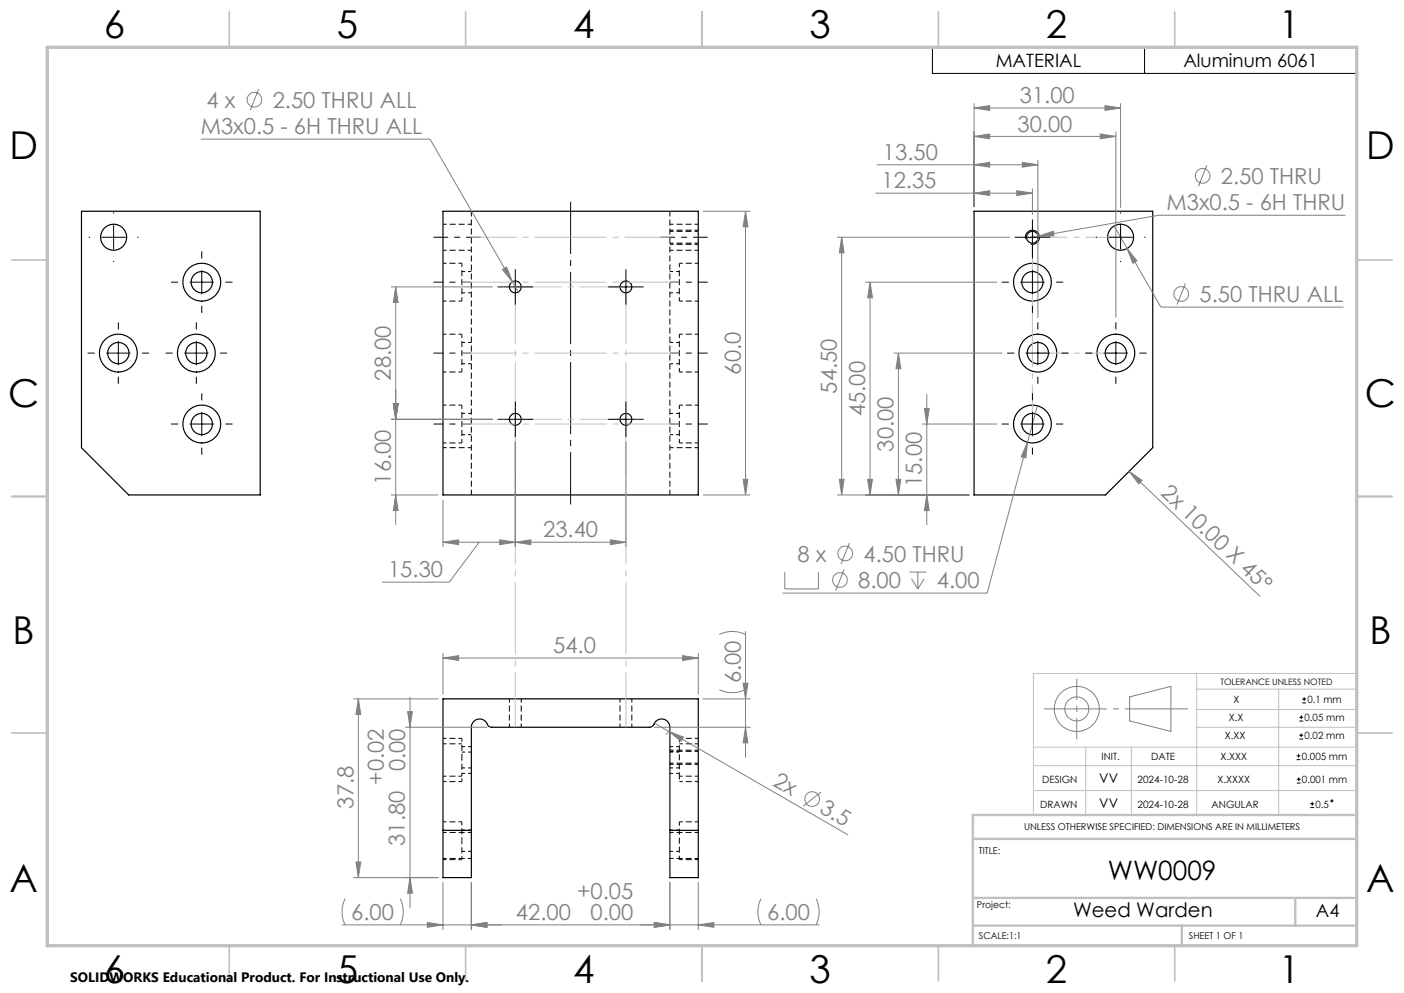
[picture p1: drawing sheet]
<svg xmlns="http://www.w3.org/2000/svg" width="297mm" height="210mm" viewBox="0 0 297 210" stroke-linecap="round" stroke-linejoin="round" font-family="sans-serif">
<g fill="none" stroke="#000" stroke-width=".21" stroke-dasharray="1.3 .6" stroke-dashoffset=".5" stroke-linecap="butt">
<path d="M93.7 52.9h6M97.7 55.7h-4M99.7 47.4h-6M141.7 51.4h6M141.7 52.9h6M147.7 55.7h-4M147.7 48.9h-6M147.7 47.4h-6M147.7 51.7h-6M147.7 48.7h-6M93.7 63.7h4M93.7 78.7h4"/>
<path d="M97.7 70.7h-4M143.7 63.7h4M143.7 78.7h4M147.7 70.7h-4M93.7 93.7h4M97.7 85.7h-4M99.7 94.7h-6M143.7 93.7h4M147.7 94.7h-6M147.7 85.7h-4M97.7 156.1h-4M97.7 157.3h-4"/>
<path d="M107.8 147.8v6M110.3 153.8v-6M131.2 147.8v6M133.7 153.8v-6M147.7 156.1h-4M147.7 157.3h-4M147.7 158.9h-6M147.7 158.6h-6M93.7 164.1h4M93.7 165.3h4M97.7 160.1v-4M97.7 164.1v-4"/>
<path d="M97.7 177.8v-4M97.7 173.8h-4M99.7 176h-6M141.7 161.4h6M143.7 164.1h4M143.7 165.3h4M147.7 173.8h-4M147.7 176h-6M147.7 161.6h-6M93.7 181.8h4M93.7 181.5h6M97.7 181.8v-4"/>
<path d="M141.7 181.5h6M143.7 181.8h4"/>
</g>
<path d="M143.7 55.7v8M97.7 63.7v-8M97.7 78.7v-8M143.7 70.7v8M97.7 93.7v-8M143.7 85.7v8M143.7 156.1v8M143.7 173.8v8" fill="none" stroke="#000" stroke-width=".21" stroke-dasharray="1.3 .6" stroke-dashoffset=".4" stroke-linecap="butt"/>
<g fill="none" stroke="#000" stroke-width=".21" stroke-dasharray="1.3 .6" stroke-dashoffset=".6" stroke-linecap="butt">
<path d="M99.7 57.4h-2M143.7 57.4h-2M97.7 61.9h2M97.7 76.9h2M99.7 72.4h-2M141.7 61.9h2M141.7 76.9h2M143.7 72.4h-2M97.7 91.9h2M99.7 87.4h-2M141.7 91.9h2M143.7 87.4h-2"/>
<path d="M99.7 157.9h-2M99.7 159h-2M143.7 157.9h-2M143.7 159h-2M97.7 165.3v-1.2M97.7 162.4h2M97.7 163.5h2M99.7 175.5h-2M141.7 162.4h2M141.7 163.5h2M143.7 164.1v1.2M143.7 175.5h-2"/>
<path d="M97.7 180h2M141.7 180h2"/>
</g>
<g fill="none" stroke="#000" stroke-width=".25">
<path d="M17.2 44.7h37.8v60h-27.8l-10-10zM93.7 44.7h54v60h-54zM206 44.7h37.8v50l-10 10h-27.8zM93.7 147.8h54v37.8h-6v-31.8a1.79 1.79 0 0 0-1.6-1.7 1.79 1.79 0 0 0-1.9 1.3l-.8 .4h-33.4a1.16 1.16 0 0 1-1.1-.9 1.75 1.75 0 0 0-1.9-.8 1.75 1.75 0 0 0-1.3 1.7v31.8h-6zM93.7 175.6h6M141.7 175.6h6"/>
<circle cx="24" cy="50.2" r="2.75"/>
<circle cx="42.7" cy="59.7" r="2.25"/>
<circle cx="42.7" cy="59.7" r="4"/>
<circle cx="218.4" cy="59.7" r="2.25"/>
<circle cx="218.4" cy="59.7" r="4"/>
<circle cx="218.4" cy="50.2" r="1.25"/>
<circle cx="237" cy="50.2" r="2.75"/>
<circle cx="25" cy="74.7" r="4"/>
<circle cx="25" cy="74.7" r="2.25"/>
<circle cx="41.5" cy="74.7" r="2.25"/>
<circle cx="41.5" cy="74.7" r="4"/>
<circle cx="109" cy="60.7" r="1.25"/>
<circle cx="132.4" cy="60.7" r="1.25"/>
<circle cx="219.5" cy="74.7" r="2.25"/>
<circle cx="219.5" cy="74.7" r="4"/>
<circle cx="236" cy="74.7" r="2.25"/>
<circle cx="236" cy="74.7" r="4"/>
<circle cx="42.7" cy="89.7" r="2.25"/>
<circle cx="42.7" cy="89.7" r="4"/>
<circle cx="109" cy="88.7" r="1.25"/>
<circle cx="132.4" cy="88.7" r="1.25"/>
<circle cx="218.4" cy="89.7" r="4"/>
<circle cx="218.4" cy="89.7" r="2.25"/>
</g>
<path d="M99.7 44.7v60M141.7 44.7v60" fill="none" stroke="#000" stroke-width=".21" stroke-dasharray="1.3 .6" stroke-dashoffset=".2" stroke-linecap="butt"/>
<g fill="none" stroke="#808080" stroke-width=".21">
<path d="M54.7 18.9l-1.8 4.4M42.5 29.4h48.5l18.6 32.4M185.5 34.8h34M206 34.8l3.4-.5v1.1zM206 28.8l3.4-.5v1.1zM206 22.8l3.4-.5v1.1zM206 21.8v21.9M206 28.8h30M206 22.8h31M216.2 34.3l3.3 .5-3.3 .6zM218.4 39.8v5.6M219.5 33.8v33.4"/>
<path d="M232.7 28.3l3.3 .5-3.3 .6zM233.7 22.3l3.3 .5-3.3 .6zM236 27.8v39.4M237 21.8v22.1M255.3 35l-1.8 4.4M106.3 57l.9-.5 1.2 3.1zM148.7 44.7h10M157.7 44.7l.5 3.3h-1zM157.7 44.7v60M177 50.2h36.6M178 50.2l.6 3.3h-1.1zM178 50.2v54.5"/>
<path d="M183 59.7h27.9M184 59.7l.6 3.3h-1.1zM184 59.7v45M185.2 40.8h33.2M206 40.8l3.4-.5v1.1zM215.1 40.3l3.3 .5-3.3 .6zM219.6 50l3.2-1.1 .2 1zM235.7 47.8l9.9 17.1h38.6M238.4 52.6l2.1 2.6-.9 .5zM250.8 59.9l-1.8 4.5M284.6 45.5h-39.4l-28 4.9M82.7 60.7h21.6"/>
<path d="M83.7 60.7l.5 3.3h-1zM83.7 60.7v50.3M189 74.7h23M190 74.7l.6 3.3h-1.1zM190 74.7v30M82.7 88.7h21.6M83.2 85.4h1l-.5 3.3zM109 93.4v22.3M132.4 93.4v22.3M195 89.7h15.9M195.5 86.4h1.1l-.6 3.3zM196 83.3v27.7"/>
<path d="M217.4 93.5l-.4 3.4-1-.3zM217.4 93.5l-8.6 31.9h-43.3M219.4 85.8l-2 7.7M238.8 99.7l2.8 1.9-.7 .7zM238.8 99.7l27.7 26.4M82.7 104.7h10M83.7 104.7l.5 3.3h-1zM93.7 114.7l3.3-.5v1zM93.7 105.7v10M93.7 114.7h38.7M101.4 114.7l-6.4 8.4h-14.2M105.7 114.2l3.3 .5-3.3 .5z"/>
<path d="M109 114.7l3.3-.5v1zM129.1 114.2l3.3 .5-3.3 .5zM148.7 104.7h10M157.2 101.4h1l-.5 3.3zM177 104.7h28M177.5 101.4h1.1l-.6 3.3zM179.7 114.8l-1.8 4.5M183.5 101.4h1.1l-.6 3.3zM189.5 101.4h1.1l-.6 3.3zM196 104.7l.6 3.3h-1.1zM93.7 139.2l3.3-.5v1zM93.7 138.2v8.6"/>
<path d="M93.7 139.2h54M144.4 138.7l3.3 .5-3.3 .5zM147.7 138.2v8.6M152.2 134.2a6.2 6.2 0 0 1 5.5 0M157.7 133.5v26.6M166 121v3.5h7.1v-3.5M178.6 120.4l-1.8 4.5M192.4 121h3.5M192.8 122.4l1.4 2.1M194.2 121v3.5M195.5 122.4l-1.3 2.1M74.8 147.8h17.9"/>
<path d="M75.8 147.8l.5 3.3h-1zM75.8 147.8v37.8M85.7 153.8h17.3M86.2 150.5h1l-.5 3.3zM86.7 147.4v44.5M138.4 153.8h20.3M138.4 152.9l41 23.6M141.5 154.7l3.1 1.2-.5 .9zM141.5 154.7l-.7 .6M148.7 147.8h10M152.2 145.8a6.2 6.2 0 0 0 5.5 0M157.2 144.5h1l-.5 3.3z"/>
<path d="M157.7 153.8l.5 3.3h-1zM239 147.4l8.7-2.2v9.5l-8.7-2.2zM173.7 167.5l-3.8 3M72.4 195.6h100.9M73 190a6.2 6.2 0 0 0 0 5.6M74.8 185.6h17.9M75.3 182.3h1l-.5 3.3zM84.6 190a6.2 6.2 0 0 1 0 5.6M86.7 185.6l.5 3.3h-1zM90.4 195.1l3.3 .5-3.3 .5zM93.7 186.6v10M99.7 195.6l3.3-.5v1z"/>
<path d="M99.7 186.6v10M138.4 195.1l3.3 .5-3.3 .5zM141.7 186.6v10M147.7 195.6l3.3-.5v1zM147.7 186.6v10M161 190a6.2 6.2 0 0 0 0 5.6M172.6 190a6.2 6.2 0 0 1 0 5.6"/>
<circle cx="53.8" cy="21.1" r="1.56"/>
<circle cx="254.4" cy="37.2" r="1.56"/>
<circle cx="249.9" cy="62.2" r="1.56"/>
<circle cx="178.8" cy="117" r="1.56"/>
<circle cx="177.7" cy="122.7" r="1.56"/>
<circle cx="227.8" cy="149.9" r="2.54"/>
<circle cx="227.8" cy="149.9" r="4.8"/>
<circle cx="171.8" cy="169" r="1.56"/>
</g>
<g fill="none" stroke="#000" stroke-width=".21">
<path d="M197.2 10h89.8v5.5h-89.8zM242.1 10v5.5M21.5 50.2h5M24 47.7v5M40.2 59.7h5M42.7 57.2v5M109 58.2v5M132.4 58.2v5M215.9 59.7h5M215.9 50.2h5M217 50.6a1.5 1.5 0 0 1 1.3-1.9 1.5 1.5 0 0 1 1.6 1.6 1.5 1.5 0 0 1-1.9 1.3M218.4 47.7v5"/>
<path d="M218.4 57.2v5M234.5 50.2h5M237 47.7v5M22.5 74.7h5M25 72.2v5M39 74.7h5M41.5 72.2v5M106.5 60.7h5M129.9 60.7h5M217 74.7h5M219.5 72.2v5M233.5 74.7h5"/>
<path d="M236 72.2v5M40.2 89.7h5M42.7 87.2v5M106.5 88.7h5M109 86.2v5M129.9 88.7h5M132.4 86.2v5M215.9 89.7h5M218.4 87.2v5M274.3 159.8h.8M274.7 159.4v.8M274.9 156.3h.8"/>
<path d="M274.9 155.5h.8M274.9 152.5h.8M274.9 151.7h.8M275.3 155.1v.8M275.3 151.3v.8M275.5 148.7h.8M275.5 147.8h.8M275.9 147.4v.9M274.3 160.6h.8M274.3 165.6h.8M274.3 164.8h.8M274.7 164.4v.8"/>
<path d="M277.2 170.8h.8M277.2 170h.8M277.6 169.6v.8"/>
<circle cx="281.7" cy="169.4" r=".2"/>
</g>
<path d="M91.7 50.2h10M139.7 50.2h10" fill="none" stroke="#000" stroke-width=".21" stroke-dasharray="15.2 1.3 1.3 1.3" stroke-dashoffset="12.1" stroke-linecap="butt"/>
<path d="M91.7 59.7h8M141.7 59.7h8M91.7 74.7h8M141.7 74.7h8M91.7 89.7h8M149.7 89.7h-8" fill="none" stroke="#000" stroke-width=".21" stroke-dasharray="15.2 1.3 1.3 1.3" stroke-dashoffset="13.1" stroke-linecap="butt"/>
<path d="M120.7 106.7v-64" fill="none" stroke="#000" stroke-width=".21" stroke-dasharray="15.2 1.3 1.3 1.3" stroke-dashoffset="4.2" stroke-linecap="butt"/>
<g fill="none" stroke="#000" stroke-width=".21" stroke-dasharray="15.2 1.3 1.3 1.3" stroke-linecap="butt">
<path d="M19 50.2h-.2M24 45.2v-.3M24 55.2v.2M29 50.2h.3M37.7 59.7h-1.5M42.7 54.7v-1.5M47.7 59.7h1.5M109 58.2v-1.3M132.4 58.2v-1.3M213.4 59.7h-1.5M215.9 50.2h-1.3M218.4 54.7v-1.5"/>
<path d="M218.4 47.7v-1.3M218.4 52.7v1.2M220.9 50.2h1.2M223.4 59.7h1.5M232 50.2h-.2M237 45.2v-.3M237 55.2v.2M242 50.2h.3M20 74.7h-1.5M25 69.7v-1.5M25 79.7v1.5M30 74.7h1.5"/>
<path d="M36.5 74.7h-1.5M41.5 69.7v-1.5M41.5 79.7v1.5M42.7 64.7v1.5M46.5 74.7h1.5M106.5 60.7h-1.2M109 63.2v1.2M111.5 60.7h1.3M129.9 60.7h-1.2M132.4 63.2v1.2M134.9 60.7h1.3M214.5 74.7h-1.5"/>
<path d="M218.4 64.7v1.5M219.5 69.7v-1.5M219.5 79.7v1.5M224.5 74.7h1.5M231 74.7h-1.5M236 69.7v-1.5M236 79.7v1.5M241 74.7h1.5M37.7 89.7h-1.5M42.7 84.7v-1.5M42.7 94.7v1.5M47.7 89.7h1.5"/>
<path d="M106.5 88.7h-1.2M109 86.2v-1.3M109 91.2v1.2M111.5 88.7h1.3M129.9 88.7h-1.2M132.4 86.2v-1.3M132.4 91.2v1.2M134.9 88.7h1.3M213.4 89.7h-1.5M218.4 84.7v-1.5M218.4 94.7v1.5M223.4 89.7h1.5"/>
</g>
<path d="M220.8 149.9h30.5" fill="none" stroke="#808080" stroke-width=".21" stroke-dasharray="15.2 1.3 1.3 1.3" stroke-dashoffset="1.9" stroke-linecap="butt"/>
<path d="M227.8 143.5v12.9" fill="none" stroke="#808080" stroke-width=".21" stroke-dasharray="15.2 1.3 1.3 1.3" stroke-dashoffset="10.7" stroke-linecap="butt"/>
<path d="M109 60.7h23.4M132.4 88.7h-23.4" fill="none" stroke="#c0c0c0" stroke-width=".21" stroke-dasharray="15.2 1.3 1.3 1.3" stroke-dashoffset="5.4" stroke-linecap="butt"/>
<path d="M132.4 60.7v28M109 88.7v-28" fill="none" stroke="#c0c0c0" stroke-width=".21" stroke-dasharray="15.2 1.3 1.3 1.3" stroke-dashoffset="3.1" stroke-linecap="butt"/>
<path d="M109 88.7v65.1M132.4 88.7v65.1" fill="none" stroke="#c0c0c0" stroke-width=".21" stroke-dasharray="15.2 1.3 1.3 1.3" stroke-dashoffset="3.6" stroke-linecap="butt"/>
<path d="M97.7 59.7h46M97.7 74.7h46M97.7 89.7h46" fill="none" stroke="#c0c0c0" stroke-width=".21" stroke-dasharray="15.2 1.3 1.3 1.3" stroke-dashoffset="3.7" stroke-linecap="butt"/>
<path d="M99.7 50.2h42" fill="none" stroke="#c0c0c0" stroke-width=".21" stroke-dasharray="15.2 1.3 1.3 1.3" stroke-dashoffset="5.7" stroke-linecap="butt"/>
<path d="M218.4 50.2h18.6" fill="none" stroke="#c0c0c0" stroke-width=".21" stroke-dasharray="15.2 1.3 1.3 1.3" stroke-dashoffset="7.8" stroke-linecap="butt"/>
<path d="M219.5 74.7h16.5" fill="none" stroke="#c0c0c0" stroke-width=".21" stroke-dasharray="15.2 1.3 1.3 1.3" stroke-dashoffset="8.9" stroke-linecap="butt"/>
<path d="M218.4 89.7v-39.5" fill="none" stroke="#c0c0c0" stroke-width=".21" stroke-dasharray="15.2 1.3 1.3 1.3" stroke-dashoffset="6.9" stroke-linecap="butt"/>
<path d="M218.6 158h68.4M229.7 158v14.4M239.3 158v14.4M253.1 145.7h33.9M253.1 150h33.9M253.1 153.8h33.9M253.1 142.4v30M270.5 145.7v26.7M287 142.4h-68.4v30M218.6 161.9h68.4M218.6 167.2h68.4" fill="none" stroke="#c0c0c0" stroke-width=".21"/>
<g fill="none" stroke="#c0c0c0" stroke-width=".35">
<path d="M48.5 2.5v7.5M98.5 2.5v7.5M148.5 2.5v7.5M198.5 2.5v7.5M248.5 2.5v7.5M2.5 55h7.5M287 55h7.5M2.5 105h7.5M287 105h7.5M2.5 155h7.5M287 155h7.5M48.5 200v7.5"/>
<path d="M98.5 200v7.5M148.5 200v7.5M198.5 200v7.5M248.5 200v7.5"/>
</g>
<path d="M205.8 177.4h81.2M287 172.4h-81.2v27.6M205.8 195.8h81.2M205.8 189.9h81.2M250 195.8v4.2M274 190.2v5.6" fill="none" stroke="#c0c0c0" stroke-width=".5"/>
<path d="M10 10h277v190h-277z" fill="none" stroke="#c0c0c0" stroke-width=".7"/>
<g fill="#808080">
<path d="M141.5 154.7l3.1 1.2-.5 .9z"/>
<path d="M238.8 99.7l2.8 1.9-.7 .7z"/>
<path d="M99.7 195.6l3.3-.5v1zM90.4 195.1l3.3 .5-3.3 .5z"/>
<path d="M147.7 195.6l3.3-.5v1zM138.4 195.1l3.3 .5-3.3 .5z"/>
<path d="M99.7 195.6l3.3-.5v1zM138.4 195.1l3.3 .5-3.3 .5z"/>
<path d="M157.7 153.8l.5 3.3h-1zM157.2 144.5h1l-.5 3.3z"/>
<path d="M86.7 185.6l.5 3.3h-1zM86.2 150.5h1l-.5 3.3z"/>
<path d="M75.8 147.8l.5 3.3h-1zM75.3 182.3h1l-.5 3.3z"/>
<path d="M93.7 139.2l3.3-.5v1zM144.4 138.7l3.3 .5-3.3 .5z"/>
<path d="M93.7 114.7l3.3-.5v1zM105.7 114.2l3.3 .5-3.3 .5zM109 114.7l3.3-.5v1zM129.1 114.2l3.3 .5-3.3 .5zM106.3 57l2.1 2.6-1.2-3.1zM217.4 93.5l-1.4 3.1 1 .3zM238.4 52.6l1.2 3.1 .9-.5zM219.6 50l3.4-.1-.2-1z"/>
<path d="M206 40.8l3.4-.5v1.1zM215.1 40.3l3.3 .5-3.3 .6zM206 34.8l3.4-.5v1.1zM216.2 34.3l3.3 .5-3.3 .6zM206 28.8l3.4-.5v1.1zM232.7 28.3l3.3 .5-3.3 .6zM206 22.8l3.4-.5v1.1zM233.7 22.3l3.3 .5-3.3 .6z"/>
<path d="M157.2 101.4h1l-.5 3.3zM157.7 44.7l.5 3.3h-1zM83.7 104.7l.5 3.3h-1zM83.2 85.4h1l-.5 3.3zM83.2 85.4h1l-.5 3.3zM83.7 60.7l.5 3.3h-1z"/>
<path d="M196 104.7l.6 3.3h-1.1zM195.5 86.4h1.1l-.6 3.3zM189.5 101.4h1.1l-.6 3.3zM190 74.7l.6 3.3h-1.1zM183.5 101.4h1.1l-.6 3.3zM184 59.7l.6 3.3h-1.1zM177.5 101.4h1.1l-.6 3.3zM178 50.2l.6 3.3h-1.1z"/>
</g>
<g font-size="8.1">
<text x="22" y="8">6</text>
<text x="71.2" y="8">5</text>
<text x="121.2" y="8">4</text>
<text x="171.2" y="8">3</text>
<text x="221.2" y="8">2</text>
<text x="270.5" y="8">1</text>
<text x="2" y="33.6">D</text>
<text x="289" y="33.6">D</text>
<text x="1.7" y="86.1">C</text>
<text x="288.7" y="86.1">C</text>
<text x="2.7" y="136.1">B</text>
<text x="289.7" y="136.1">B</text>
<text x="2" y="188.6">A</text>
<text x="289" y="188.6">A</text>
<text x="22" y="208">6</text>
<text x="71.2" y="208">5</text>
<text x="121.2" y="208">4</text>
<text x="171.2" y="208">3</text>
<text x="221.2" y="208">2</text>
<text x="270.5" y="208">1</text>
</g>
<text font-size="5.6" x="234.3" y="186">WW0009</text>
<g font-size="4.7" fill="#808080">
<text x="43.7" y="22.8">4 x</text>
<text x="57.7" y="22.8">2.50 THRU ALL</text>
<text x="215.7" y="21.8">31.00</text>
<text x="42.5" y="28.4">M3x0.5 - 6H THRU ALL</text>
<text x="215.2" y="27.8">30.00</text>
<text x="186.8" y="33.8">13.50</text>
<text x="186.5" y="39.8">12.35</text>
<text x="258.3" y="38.9">2.50 THRU</text>
<text x="246.8" y="44.5">M3x0.5 - 6H THRU</text>
<text x="253.7" y="63.9">5.50 THRU ALL</text>
<text x="82.7" y="80.5" transform="rotate(-90 82.7 80.5)">28.00</text>
<text x="156.7" y="79.2" transform="rotate(-90 156.7 79.2)">60.0</text>
<text x="177" y="83.2" transform="rotate(-90 177 83.2)">54.50</text>
<text x="183" y="88" transform="rotate(-90 183 88)">45.00</text>
<text x="189" y="95.5" transform="rotate(-90 189 95.5)">30.00</text>
<text x="82.7" y="102.5" transform="rotate(-90 82.7 102.5)">16.00</text>
<text x="195" y="103" transform="rotate(-90 195 103)">15.00</text>
<text x="245.4" y="104.5" transform="rotate(44 245.4 104.5)">2x 10.00 X 45°</text>
<text x="114.9" y="113.7">23.40</text>
<text x="168.7" y="118.8">8 x</text>
<text x="182.7" y="118.8">4.50 THRU</text>
<text x="82.1" y="122.1">15.30</text>
<text x="181.5" y="124.4">8.00</text>
<text x="198.2" y="124.4">4.00</text>
<text x="117" y="138.2">54.0</text>
<text x="156.7" y="144.5" transform="rotate(-90 156.7 144.5)">6.00</text>
<text x="81.2" y="165.9" transform="rotate(-90 81.2 165.9)">+0.02</text>
<text x="85.7" y="163.1" transform="rotate(-90 85.7 163.1)">0.00</text>
<text x="163.3" y="166.1" transform="rotate(30 163.3 166.1)">2x</text>
<text x="74.8" y="171" transform="rotate(-90 74.8 171)">37.8</text>
<text x="173.2" y="171.8" transform="rotate(30 173.2 171.8)">3.5</text>
<text x="85.7" y="178.9" transform="rotate(-90 85.7 178.9)">31.80</text>
<text x="122.1" y="190.1">+0.05</text>
<text x="74.3" y="194.6">6.00</text>
<text x="109.1" y="194.5">42.00</text>
<text x="124.9" y="194.6">0.00</text>
<text x="162.3" y="194.6">6.00</text>
</g>
<text font-size="4.2" x="227" y="193.9">Weed Warden</text>
<g font-size="3.9">
<text x="210.6" y="14.2">MATERIAL</text>
<text x="250.3" y="14.2">Aluminum 6061</text>
<text x="278.4" y="193.9">A4</text>
</g>
<text font-size="2.9" x="14.9" y="207.6">SOLIDWORKS Educational Product. For Instructional Use Only.</text>
<g font-size="2.8">
<text x="232.6" y="165.6">VV</text>
<text x="232.6" y="170.8">VV</text>
</g>
<g font-size="2.1">
<text x="261" y="148.6">X</text>
<text x="276.6" y="148.6">0.1 mm</text>
<text x="260" y="152.5">X.X</text>
<text x="276" y="152.5">0.05 mm</text>
<text x="233" y="160.6">INIT.</text>
<text x="243.5" y="160.6">DATE</text>
<text x="258.2" y="160.6">X.XXX</text>
<text x="259.1" y="156.3">X.XX</text>
<text x="275.4" y="160.6">0.005 mm</text>
<text x="276" y="156.3">0.02 mm</text>
<text x="220.5" y="165.6">DESIGN</text>
<text x="240.6" y="165.6">2024-10-28</text>
<text x="257.6" y="165.6">X.XXXX</text>
<text x="275.4" y="165.6">0.001 mm</text>
<text x="220.1" y="170.8">DRAWN</text>
<text x="240.6" y="170.8">2024-10-28</text>
<text x="256.3" y="170.8">ANGULAR</text>
<text x="278.3" y="170.8">0.5</text>
</g>
<g font-size="2">
<text x="216.6" y="175.5">UNLESS OTHERWISE SPECIFIED: DIMENSIONS ARE IN MILLIMETERS</text>
<text x="207.1" y="180.6">TITLE:</text>
<text x="206.7" y="192.1">Project:</text>
<text x="207.1" y="198.6">SCALE:1:1</text>
<text x="251.5" y="198.6">SHEET 1 OF 1</text>
</g>
<text font-size="1.9" x="258.2" y="144.8">TOLERANCE UNLESS NOTED</text>
</svg>
